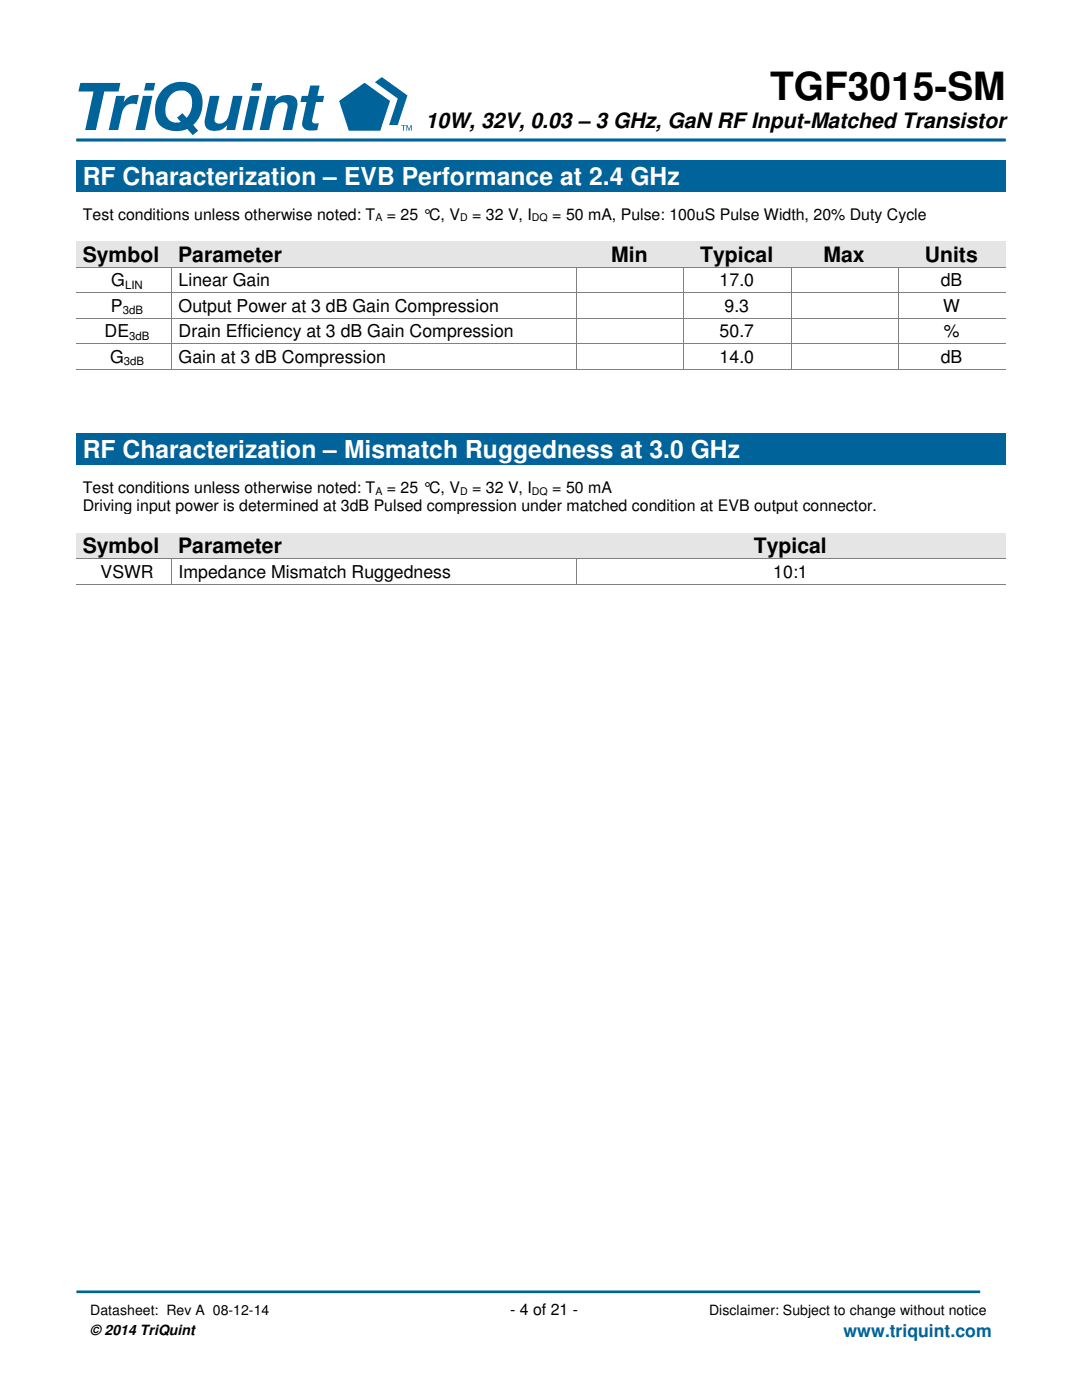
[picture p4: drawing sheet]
<svg xmlns="http://www.w3.org/2000/svg" width="216mm" height="279mm" viewBox="0 0 216 279" stroke-linecap="round" stroke-linejoin="round" font-family="sans-serif">
<path d="M15.2 27.9h185.5M15.2 257.8h180.4" fill="none" stroke="#00639a" stroke-width=".53"/>
<g fill="#00639a">
<path d="M80.1 25h.8v.1h-.3v1h-.2v-1h-.3z" fill-rule="evenodd"/>
<path d="M81.1 25h.2l.3 .9 .3-.9h.2v1.1h-.1v-1l-.3 1h-.1l-.4-1v1h-.1z" fill-rule="evenodd"/>
<path d="M67.7 20.2l5-3.7 5.1 3.7-1.9 5.9h-6.3z" fill-rule="evenodd"/>
<path d="M74.8 16.4l1.4-1 5.1 3.7-1.9 5.9h-1.8l1.8-5.3z" fill-rule="evenodd"/>
<path d="M16 16.6h8l-.3 1.7h-2.9l-1.7 7.7h-2.1l1.7-7.7h-3.1z" fill-rule="evenodd"/>
<path d="M23.2 19.1h1.7l-.2 1.3 .4-.6a2.71 2.71 0 0 1 2.6-.8l-.4 1.8a2.22 2.22 0 0 0-3 1.9l-.7 3.3h-1.9z" fill-rule="evenodd"/>
<path d="M41.9 19.1h1.9l-1 4.5a1.05 1.05 0 0 0 .6 1 1.05 1.05 0 0 0 1.2-.1 2.55 2.55 0 0 0 1.2-2.1l.7-3.3h1.9l-1.5 6.9h-1.8l.3-1-.3 .2a2.89 2.89 0 0 1-4 .2 2.2 2.2 0 0 1-.2-1.6z" fill-rule="evenodd"/>
<path d="M53.3 19.1h1.8l-.3 1 .3-.2a2.91 2.91 0 0 1 4-.3 2.29 2.29 0 0 1 .2 1.7l-1 4.7h-1.9l1-4.5a1.06 1.06 0 0 0-.6-1 1.06 1.06 0 0 0-1.2 .1 2.57 2.57 0 0 0-1.2 2.1l-.7 3.3h-1.9z" fill-rule="evenodd"/>
<path d="M29.1 16.6h1.9l-.4 1.5h-1.9z" fill-rule="evenodd"/>
<path d="M28.5 19.1h1.9l-1.5 6.9h-1.9z" fill-rule="evenodd"/>
<path d="M50.4 16.6h1.9l-.3 1.5h-1.9z" fill-rule="evenodd"/>
<path d="M49.9 19.2h1.9l-1.5 6.8h-1.9z" fill-rule="evenodd"/>
<path d="M32.5 17.9a5.1 5.1 0 0 1 7-.3 5.8 5.8 0 0 1-1 7.4l1 1.1-1 .9-1.1-1.3a5.3 5.3 0 0 1-5.7-.9 5.9 5.9 0 0 1 .8-6.9z" fill-rule="evenodd"/>
</g>
<path d="M34.3 18.7a2.34 2.34 0 0 1 2.4-.6 2.34 2.34 0 0 1 1.6 2 4.4 4.4 0 0 1-1.1 3.4l-.8-.9-1.1 .9 .8 .8a2.2 2.2 0 0 1-3.1-2.1 4.4 4.4 0 0 1 1.3-3.5z" fill-rule="evenodd" fill="#fff"/>
<path d="M61.9 17.1h1.9l-.5 2h1.4l-.3 1.3h-1.3l-.8 3.5a.68 .68 0 0 0 .3 .7 .68 .68 0 0 0 .7 0h.3l-.3 1.4a2.91 2.91 0 0 1-2.8-.5l-.2-.9 .9-4.2h-1.3l.3-1.3h1.2z" fill-rule="evenodd" fill="#00639a"/>
<g fill="#00639a">
<path d="M15.2 32h185.5v6.4h-185.5z"/>
<path d="M15.2 32.3h185.5v5.7h-185.5z"/>
</g>
<g fill="#fff">
<path d="M15.2 38.4h185.5v2.5h-185.5z"/>
<path d="M15.2 40.9h185.5v7.3h-185.5z"/>
<path d="M15.2 40.9h185.5v3.6h-185.5z"/>
<path d="M15.2 44.5h185.5v3.7h-185.5z"/>
</g>
<g fill="#e5e5e5">
<path d="M15.2 48.2h19.1v5.1h-19.1z"/>
<path d="M15.2 48.3h19.1v4.9h-19.1z"/>
<path d="M34.3 48.2h80.8v5.1h-80.8z"/>
<path d="M34.3 48.3h80.8v4.9h-80.8z"/>
<path d="M115.1 48.2h21.4v5.1h-21.4z"/>
<path d="M115.1 48.3h21.4v4.9h-21.4z"/>
<path d="M136.5 48.2h21.4v5.1h-21.4z"/>
<path d="M136.5 48.3h21.4v4.9h-21.4z"/>
<path d="M157.9 48.2h21.4v5.1h-21.4z"/>
<path d="M157.9 48.3h21.4v4.9h-21.4z"/>
<path d="M179.3 48.2h21.4v5.1h-21.4z"/>
<path d="M179.3 48.3h21.4v4.9h-21.4z"/>
</g>
<g fill="#fff">
<path d="M15.2 53.4h19v5h-19z"/>
<path d="M15.2 53.9h19v4h-19z"/>
<path d="M34.4 53.4h80.6v5h-80.6z"/>
<path d="M34.4 53.9h80.6v4h-80.6z"/>
<path d="M115.1 53.4h21.3v5h-21.3z"/>
<path d="M115.1 53.9h21.3v4h-21.3z"/>
<path d="M136.6 53.4h21.2v5h-21.2z"/>
<path d="M136.6 53.9h21.2v4h-21.2z"/>
<path d="M158 53.4h21.2v5h-21.2z"/>
<path d="M158 53.9h21.2v4h-21.2z"/>
<path d="M179.4 53.4h21.3v5h-21.3z"/>
<path d="M179.4 53.9h21.3v4h-21.3z"/>
</g>
<path d="M15.2 53.4h19" fill="none" stroke="#808080" stroke-width=".2"/>
<g fill="#808080">
<path d="M34.2 53.3h.2v.1h-.2z"/>
<path d="M34.4 53.3h.1v.1h-.1z"/>
</g>
<path d="M34.5 53.4h80.5" fill="none" stroke="#808080" stroke-width=".2"/>
<g fill="#808080">
<path d="M115 53.3h.1v.1h-.1z"/>
<path d="M115.1 53.3h.2v.1h-.2z"/>
</g>
<path d="M115.3 53.4h21.1" fill="none" stroke="#808080" stroke-width=".2"/>
<g fill="#808080">
<path d="M136.4 53.3h.2v.1h-.2z"/>
<path d="M136.6 53.3h.1v.1h-.1z"/>
</g>
<path d="M136.7 53.4h21.1" fill="none" stroke="#808080" stroke-width=".2"/>
<g fill="#808080">
<path d="M157.8 53.3h.2v.1h-.2z"/>
<path d="M158 53.3h.1v.1h-.1z"/>
</g>
<path d="M158.1 53.4h21.1" fill="none" stroke="#808080" stroke-width=".2"/>
<g fill="#808080">
<path d="M179.2 53.3h.2v.1h-.2z"/>
<path d="M179.4 53.3h.2v.1h-.2z"/>
</g>
<path d="M34.3 53.4v5M115.1 53.4v5M136.5 53.4v5M157.9 53.4v5M179.3 53.4v5M179.6 53.4h21.1" fill="none" stroke="#808080" stroke-width=".2"/>
<g fill="#fff">
<path d="M15.2 58.5h19v4.9h-19z"/>
<path d="M15.2 58.9h19v4.1h-19z"/>
<path d="M34.4 58.5h80.6v4.9h-80.6z"/>
<path d="M34.4 58.9h80.6v4.1h-80.6z"/>
<path d="M115.1 58.5h21.3v4.9h-21.3z"/>
<path d="M115.1 58.9h21.3v4.1h-21.3z"/>
<path d="M136.6 58.5h21.2v4.9h-21.2z"/>
<path d="M136.6 58.9h21.2v4.1h-21.2z"/>
<path d="M158 58.5h21.2v4.9h-21.2z"/>
<path d="M158 58.9h21.2v4.1h-21.2z"/>
<path d="M179.4 58.5h21.3v4.9h-21.3z"/>
<path d="M179.4 58.9h21.3v4.1h-21.3z"/>
</g>
<path d="M15.2 58.4h19" fill="none" stroke="#808080" stroke-width=".2"/>
<path d="M34.2 58.4h.2v.1h-.2z" fill="#808080"/>
<path d="M34.4 58.4h80.6" fill="none" stroke="#808080" stroke-width=".2"/>
<path d="M115 58.4h.1v.1h-.1z" fill="#808080"/>
<path d="M115.1 58.4h21.3" fill="none" stroke="#808080" stroke-width=".2"/>
<path d="M136.4 58.4h.2v.1h-.2z" fill="#808080"/>
<path d="M136.6 58.4h21.2" fill="none" stroke="#808080" stroke-width=".2"/>
<path d="M157.8 58.4h.2v.1h-.2z" fill="#808080"/>
<path d="M158 58.4h21.2" fill="none" stroke="#808080" stroke-width=".2"/>
<path d="M179.2 58.4h.2v.1h-.2z" fill="#808080"/>
<path d="M34.3 58.5v4.9M115.1 58.5v4.9M136.5 58.5v4.9M157.9 58.5v4.9M179.3 58.5v4.9M179.4 58.4h21.3" fill="none" stroke="#808080" stroke-width=".2"/>
<g fill="#fff">
<path d="M15.2 63.6h19v4.9h-19z"/>
<path d="M15.2 64h19v4.1h-19z"/>
<path d="M34.4 63.6h80.6v4.9h-80.6z"/>
<path d="M34.4 64h80.6v4.1h-80.6z"/>
<path d="M115.1 63.6h21.3v4.9h-21.3z"/>
<path d="M115.1 64h21.3v4.1h-21.3z"/>
<path d="M136.6 63.6h21.2v4.9h-21.2z"/>
<path d="M136.6 64h21.2v4.1h-21.2z"/>
<path d="M158 63.6h21.2v4.9h-21.2z"/>
<path d="M158 64h21.2v4.1h-21.2z"/>
<path d="M179.4 63.6h21.3v4.9h-21.3z"/>
<path d="M179.4 64h21.3v4.1h-21.3z"/>
</g>
<path d="M15.2 63.5h19" fill="none" stroke="#808080" stroke-width=".2"/>
<path d="M34.2 63.4h.2v.2h-.2z" fill="#808080"/>
<path d="M34.4 63.5h80.6" fill="none" stroke="#808080" stroke-width=".2"/>
<path d="M115 63.4h.1v.2h-.1z" fill="#808080"/>
<path d="M115.1 63.5h21.3" fill="none" stroke="#808080" stroke-width=".2"/>
<path d="M136.4 63.4h.2v.2h-.2z" fill="#808080"/>
<path d="M136.6 63.5h21.2" fill="none" stroke="#808080" stroke-width=".2"/>
<path d="M157.8 63.4h.2v.2h-.2z" fill="#808080"/>
<path d="M158 63.5h21.2" fill="none" stroke="#808080" stroke-width=".2"/>
<path d="M179.2 63.4h.2v.2h-.2z" fill="#808080"/>
<path d="M34.3 63.6v4.9M115.1 63.6v4.9M136.5 63.6v4.9M157.9 63.6v4.9M179.3 63.6v4.9M179.4 63.5h21.3" fill="none" stroke="#808080" stroke-width=".2"/>
<g fill="#fff">
<path d="M15.2 68.7h19v4.9h-19z"/>
<path d="M15.2 69.1h19v4.1h-19z"/>
<path d="M34.4 68.7h80.6v4.9h-80.6z"/>
<path d="M34.4 69.1h80.6v4.1h-80.6z"/>
<path d="M115.1 68.7h21.3v4.9h-21.3z"/>
<path d="M115.1 69.1h21.3v4.1h-21.3z"/>
<path d="M136.6 68.7h21.2v4.9h-21.2z"/>
<path d="M136.6 69.1h21.2v4.1h-21.2z"/>
<path d="M158 68.7h21.2v4.9h-21.2z"/>
<path d="M158 69.1h21.2v4.1h-21.2z"/>
<path d="M179.4 68.7h21.3v4.9h-21.3z"/>
<path d="M179.4 69.1h21.3v4.1h-21.3z"/>
</g>
<path d="M15.2 68.6h19" fill="none" stroke="#808080" stroke-width=".2"/>
<path d="M34.2 68.5h.2v.2h-.2z" fill="#808080"/>
<path d="M34.4 68.6h80.6" fill="none" stroke="#808080" stroke-width=".2"/>
<path d="M115 68.5h.1v.2h-.1z" fill="#808080"/>
<path d="M115.1 68.6h21.3" fill="none" stroke="#808080" stroke-width=".2"/>
<path d="M136.4 68.5h.2v.2h-.2z" fill="#808080"/>
<path d="M136.6 68.6h21.2" fill="none" stroke="#808080" stroke-width=".2"/>
<path d="M157.8 68.5h.2v.2h-.2z" fill="#808080"/>
<path d="M158 68.6h21.2" fill="none" stroke="#808080" stroke-width=".2"/>
<path d="M179.2 68.5h.2v.2h-.2z" fill="#808080"/>
<path d="M34.3 68.7v4.9M115.1 68.7v4.9M136.5 68.7v4.9M157.9 68.7v4.9M179.3 68.7v4.9M179.4 68.6h21.3" fill="none" stroke="#808080" stroke-width=".2"/>
<g fill="#fff">
<path d="M15.2 73.8h185.5v12.7h-185.5z"/>
<path d="M15.2 73.8h185.5v3.6h-185.5z"/>
</g>
<path d="M15.2 73.7h19" fill="none" stroke="#808080" stroke-width=".2"/>
<path d="M34.2 73.6h.2v.2h-.2z" fill="#808080"/>
<path d="M34.4 73.7h80.6" fill="none" stroke="#808080" stroke-width=".2"/>
<path d="M115 73.6h.1v.2h-.1z" fill="#808080"/>
<path d="M115.1 73.7h21.3" fill="none" stroke="#808080" stroke-width=".2"/>
<path d="M136.4 73.6h.2v.2h-.2z" fill="#808080"/>
<path d="M136.6 73.7h21.2" fill="none" stroke="#808080" stroke-width=".2"/>
<path d="M157.8 73.6h.2v.2h-.2z" fill="#808080"/>
<path d="M158 73.7h21.2" fill="none" stroke="#808080" stroke-width=".2"/>
<path d="M179.2 73.6h.2v.2h-.2z" fill="#808080"/>
<path d="M179.4 73.7h21.3" fill="none" stroke="#808080" stroke-width=".2"/>
<g fill="#00639a">
<path d="M15.2 86.5h185.5v6.4h-185.5z"/>
<path d="M15.2 86.8h185.5v5.7h-185.5z"/>
</g>
<g fill="#fff">
<path d="M15.2 92.9h185.5v2.5h-185.5z"/>
<path d="M15.2 95.4h185.5v10.9h-185.5z"/>
<path d="M15.2 95.4h185.5v3.6h-185.5z"/>
<path d="M15.2 99h185.5v3.7h-185.5z"/>
<path d="M15.2 102.7h185.5v3.6h-185.5z"/>
</g>
<g fill="#e5e5e5">
<path d="M15.2 106.3h19.1v5.1h-19.1z"/>
<path d="M15.2 106.4h19.1v4.9h-19.1z"/>
<path d="M34.3 106.3h80.8v5.1h-80.8z"/>
<path d="M34.3 106.4h80.8v4.9h-80.8z"/>
<path d="M115.1 106.3h85.6v5.1h-85.6z"/>
<path d="M115.1 106.4h85.6v4.9h-85.6z"/>
</g>
<g fill="#fff">
<path d="M15.2 111.6h19v4.9h-19z"/>
<path d="M15.2 112h19v4.1h-19z"/>
<path d="M34.4 111.6h80.6v4.9h-80.6z"/>
<path d="M34.4 112h80.6v4.1h-80.6z"/>
<path d="M115.1 111.6h85.6v4.9h-85.6z"/>
<path d="M115.1 112h85.6v4.1h-85.6z"/>
</g>
<path d="M15.2 111.5h19" fill="none" stroke="#808080" stroke-width=".2"/>
<g fill="#808080">
<path d="M34.2 111.4h.2v.2h-.2z"/>
<path d="M34.4 111.4h.1v.2h-.1z"/>
</g>
<path d="M34.5 111.5h80.5" fill="none" stroke="#808080" stroke-width=".2"/>
<g fill="#808080">
<path d="M115 111.4h.1v.2h-.1z"/>
<path d="M115.1 111.4h.2v.2h-.2z"/>
</g>
<path d="M34.3 111.6v4.9M115.1 111.6v4.9M115.3 111.5h85.4" fill="none" stroke="#808080" stroke-width=".2"/>
<g fill="#fff">
<path d="M15.2 116.7h185.5v10.1h-185.5z"/>
<path d="M15.2 116.7h185.5v3.6h-185.5z"/>
</g>
<path d="M15.2 116.6h19" fill="none" stroke="#808080" stroke-width=".2"/>
<path d="M34.2 116.5h.2v.2h-.2z" fill="#808080"/>
<path d="M34.4 116.6h80.6" fill="none" stroke="#808080" stroke-width=".2"/>
<path d="M115 116.5h.1v.2h-.1z" fill="#808080"/>
<path d="M115.1 116.6h85.6" fill="none" stroke="#808080" stroke-width=".2"/>
<text font-size="7.8" x="153.7" y="20">TGF3015-SM</text>
<g font-size="4.9" fill="#fff">
<text x="16.5" y="36.9">RF Characterization – EVB Performance at 2.4 GHz</text>
<text x="16.5" y="91.4">RF Characterization – Mismatch Ruggedness at 3.0 GHz</text>
</g>
<g font-size="4.2">
<text x="84.9" y="25.6">10W, 32V, 0.03 – 3 GHz, GaN RF Input-Matched Transistor</text>
<text x="16.5" y="52.2">Symbol</text>
<text x="35.6" y="52.2">Parameter</text>
<text x="122" y="52.2">Min</text>
<text x="139.7" y="52.2">Typical</text>
<text x="164.3" y="52.2">Max</text>
<text x="184.5" y="52.2">Units</text>
<text x="16.5" y="110.4">Symbol</text>
<text x="35.6" y="110.4">Parameter</text>
<text x="150.4" y="110.4">Typical</text>
</g>
<g font-size="3.5">
<text x="22.2" y="57.1">G</text>
<text x="35.6" y="57.1">Linear Gain</text>
<text x="143.6" y="57.1">17.0</text>
<text x="187.7" y="57.1">dB</text>
<text x="22.1" y="62.2">P</text>
<text x="35.6" y="62.2">Output Power at 3 dB Gain Compression</text>
<text x="144.6" y="62.2">9.3</text>
<text x="188.2" y="62.2">W</text>
<text x="20.9" y="67.3">DE</text>
<text x="35.6" y="67.3">Drain Efficiency at 3 dB Gain Compression</text>
<text x="143.6" y="67.3">50.7</text>
<text x="188.3" y="67.3">%</text>
<text x="21.9" y="72.4">G</text>
<text x="35.6" y="72.4">Gain at 3 dB Compression</text>
<text x="143.6" y="72.4">14.0</text>
<text x="187.7" y="72.4">dB</text>
<text x="20.1" y="115.3">VSWR</text>
<text x="35.6" y="115.3">Impedance Mismatch Ruggedness</text>
<text x="154.3" y="115.3">10:1</text>
</g>
<text font-size="3.5" fill="#00639a" x="168.3" y="266.7">www.triquint.com</text>
<g font-size="3.2">
<text x="16.5" y="43.8">Test conditions unless otherwise noted: T</text>
<text x="77.2" y="43.8">= 25 °C, V</text>
<text x="94.2" y="43.8">= 32 V, I</text>
<text x="110.2" y="43.8">= 50 mA, Pulse: 100uS Pulse Width, 20% Duty Cycle</text>
<text x="16.5" y="98.3">Test conditions unless otherwise noted: T</text>
<text x="16.5" y="102">Driving input power is determined at 3dB Pulsed compression under matched condition at EVB output connector.</text>
<text x="77.2" y="98.3">= 25 °C, V</text>
<text x="94.2" y="98.3">= 32 V, I</text>
<text x="110.2" y="98.3">= 50 mA</text>
<text x="101.8" y="262.5">- 4 of 21 -</text>
</g>
<g font-size="2.8">
<text x="18" y="262.4">Datasheet: Rev A 08-12-14</text>
<text x="141.5" y="262.4">Disclaimer: Subject to change without notice</text>
<text x="18" y="266.5">© 2014 TriQuint</text>
</g>
<g font-size="2.3">
<text x="25" y="57.7">LIN</text>
<text x="24.5" y="62.7">3dB</text>
<text x="25.8" y="67.8">3dB</text>
<text x="24.7" y="72.9">3dB</text>
</g>
<g font-size="2.1">
<text x="74.9" y="44.2">A</text>
<text x="91.8" y="44.2">D</text>
<text x="106.2" y="44.2">DQ</text>
<text x="74.9" y="98.7">A</text>
<text x="91.8" y="98.7">D</text>
<text x="106.2" y="98.7">DQ</text>
</g>
</svg>
